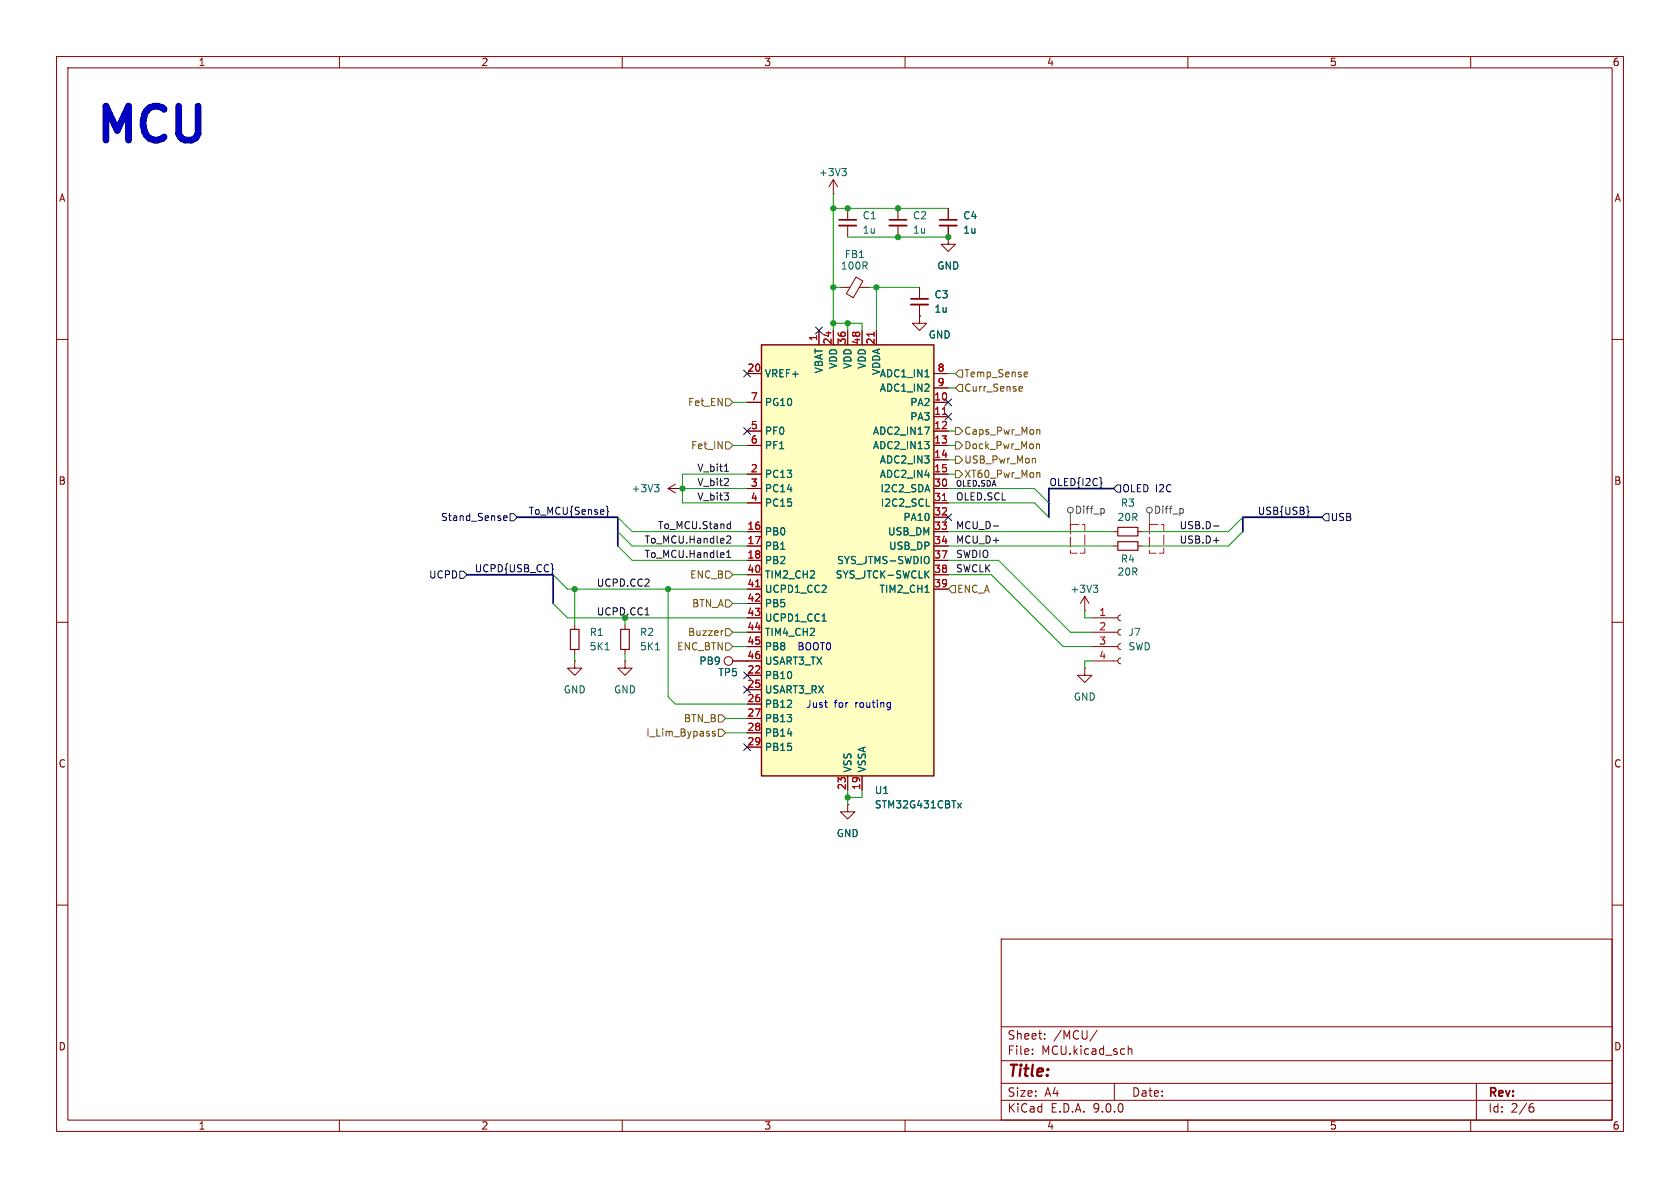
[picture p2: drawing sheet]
<svg xmlns="http://www.w3.org/2000/svg" width="297mm" height="210mm" viewBox="0 0 297 210" stroke-linecap="round" stroke-linejoin="round" font-family="sans-serif">
<g fill="none" stroke="#840000" stroke-width=".18">
<path d="M10 10h277v190h-277zM12 12h273v186h-273zM60 10v2M110 10v2M160 10v2M210 10v2M260 10v2M162.6 55.9v1.3h1.2l-1.2 1.2-1.3-1.2h1.3M162.6 55.9h.1M10 60h2M285 60h2M10 110h2"/>
<path d="M285 110h2M10 160h2M177 166h108v32h-108zM285 160h2M60 198v2M110 198v2M160 198v2M177 194.5h108M177 191.5h108M177 187.5h108M177 181.5h108M182.5 186.3v.1"/>
<path d="M182.5 185.5v.1M184.7 183.6v.1M184.7 182.8v.1M194 182.1l-1.3 2M197 191.5v3M199.5 184.9v1.5M199.5 185.5l.2-.1 .3 .1 .1 .9M210 198v2M260 198v2M261 191.5v6.5M270.6 195.7h.4l.2 .3-.1 .5-.5 .1M271 195.1l-.4 .1"/>
</g>
<path d="M134.6 61h30.5v76.2h-30.5z" fill="#ffffc2"/>
<path d="M134.6 61h30.5v76.2h-30.5z" fill="none" stroke="#840000" stroke-width=".25"/>
<g fill="none" stroke="#840000" stroke-width=".18">
<path d="M147.3 34.3h.1M147.3 31.8v2.5M147.3 31.8l-.7 1.2M147.3 31.8l.8 1.2M149.9 36.8v2.1M149.9 39.9v2M158.7 36.8v2.1M158.7 39.9v2M167.6 36.8v2.1M167.6 39.9v2M144.8 58.4v2.6M147.3 58.4v2.6"/>
<path d="M148.6 50.8h1.6M149.9 58.4v2.6M151.3 49l1.3 .7-1.7 2.9-1.3-.7zM151.9 50.8h1.8M152.4 58.4v2.6M154.9 58.4v2.6M162.6 55.9h.1M162.6 50.8v2M162.6 53.8v2.1M167.6 41.9v1.3h1.3l-1.3 1.3-1.2-1.3h1.2M167.6 41.9h.1M132.1 66h2.5"/>
<path d="M132.1 71.1h2.5M132.1 76.2h2.5M132.1 78.7h2.5M165.1 66h2.5M165.1 71.1h2.5M165.1 76.2h2.5M165.1 78.7h2.5M165.1 68.6h2.5M165.1 73.7h2.5M118.1 86.4h2.5M118.1 86.4l1.3 .7M119.4 85.6l-1.3 .8"/>
<path d="M120.6 86.4h.1M132.1 83.8h2.5M132.1 86.4h2.5M132.1 88.9h2.5M132.1 94h2.5M132.1 96.5h2.5M132.1 99.1h2.5M165.1 83.8h2.5M165.1 86.4h2.5M165.1 88.9h2.5M165.1 94h2.5M165.1 96.5h2.5"/>
<path d="M165.1 99.1h2.5M165.1 81.3h2.5M165.1 91.4h2.5M196.8 94h.8M196.8 96.5h.8M201.2 94h.7M201.2 96.5h.7M101.6 116.8v1.3h1.3l-1.3 1.3-1.3-1.3h1.3M101.6 116.8h.1M101.6 110.5v.8M101.6 114.8v.8M110.5 116.8v1.3h1.3l-1.3 1.3-1.3-1.3h1.3"/>
<path d="M110.5 116.8h.1M110.5 110.5v.8M110.5 114.8v.8M129.5 116.8h5.1M132.1 101.6h2.5M132.1 104.1h2.5M132.1 106.7h2.5M132.1 109.2h2.5M132.1 111.8h2.5M132.1 114.3h2.5M132.1 119.4h2.5M165.1 101.6h2.5"/>
<path d="M165.1 104.1h2.5M191.8 118.1v1.3h1.2l-1.2 1.3-1.3-1.3h1.3M191.8 118.1h.1M191.8 108h.1M191.8 105.4l-.8 1.3M191.8 105.4l.7 1.3M191.8 105.4v2.6M193 109.2h4.6M193 111.8h4.6M193 114.3h4.6M193 116.8h4.6M198.1 108.7l-.3 .2-.2 .3 .2 .4 .3 .1"/>
<path d="M198.1 111.3l-.3 .1-.2 .4 .2 .3 .3 .2M198.1 113.8l-.3 .1-.2 .4 .2 .4 .3 .1M198.1 116.3l-.3 .2-.2 .3 .2 .4 .3 .1M132.1 121.9h2.5M132.1 124.5h2.5M132.1 127h2.5M132.1 129.5h2.5M132.1 132.1h2.5M149.9 137.2v2.5M152.4 137.2v2.5M149.9 142.2v1.3h1.2l-1.2 1.3-1.3-1.3h1.3M149.9 142.2h.1"/>
<circle cx="128.8" cy="116.8" r=".76"/>
</g>
<path d="M154.5 58.7v.7M166.6 73.2h.7M166.6 88.5h.7M133.6 103.7h.7" fill="none" stroke="#a90000" stroke-width=".18"/>
<g fill="none" stroke="#006464" stroke-width=".18">
<path d="M148.8 29.8h.8l-.4 .5M149.4 30.3l.2 .2v.3l-.2 .3M163.5 75.5h.8l-.5 1.3M163.5 78h.7l-.4 .5M163.5 66.6h.7M164.2 78.7v.5M115.7 85.7h.8l-.4 .5M116.2 86.2l.3 .2v.3l-.3 .2M163.8 89.5h.6M164.1 98.4a.9 .9 0 0 1 0 1.2M107 114.9h.7M115.9 114.9h.7"/>
<path d="M145.3 109.8h.8M163.5 104.7h.7M163.7 101.5l.5 .7M164.2 100.9l-.7 .7M193.3 103.4h.8l-.5 .5M193.8 103.9l.3 .3v.3l-.3 .2M169.3 142l.7 .8M170 142l-.7 .8"/>
</g>
<path d="M197.6 93.2h3.6v1.5h-3.6zM197.6 95.8h3.6v1.5h-3.6zM100.8 111.3h1.6v3.5h-1.6zM109.7 111.3h1.6v3.5h-1.6z" fill="none" stroke="#840000" stroke-width=".2"/>
<path d="M148.3 38.9h3.1M157.2 38.9h3.1M166.1 38.9h3.1M161 52.8h3.1" fill="none" stroke="#840000" stroke-width=".3"/>
<path d="M148.3 39.9h3.1M157.2 39.9h3.1M166.1 39.9h3.1M161 53.8h3.1" fill="none" stroke="#840000" stroke-width=".33"/>
<g fill="none" stroke="#484848" stroke-width=".18">
<path d="M189.2 90.7v2M195 89.9l.2 .2v.4l-.2 .2M203.2 90.7v2M209 89.9l.2 .2v.4l-.2 .2"/>
<circle cx="189.2" cy="90.2" r=".51"/>
<circle cx="203.2" cy="90.2" r=".51"/>
</g>
<path d="M189.2 92.7v5.1h2.6v-5.1h-2.6M203.2 92.7v5.1h2.5v-5.1h-2.5" fill="none" stroke="#f00" stroke-width=".18" stroke-dasharray="1.7 .6"/>
<g fill="none" stroke="#725600" stroke-width=".18">
<path d="M128.3 70.5h.6l.6 .6-.6 .7h-.6zM128.3 78.1h.6l.6 .6-.6 .7h-.6zM168.9 75.6h.6l.7 .6-.7 .6h-.6zM168.9 78.1h.6l.7 .6-.7 .7h-.6zM169.5 67.9h.7v1.3h-.7l-.6-.6zM169.5 65.4h.7v1.3h-.7l-.6-.7zM180.3 68.3l.4 .1 .1 .2-.7 .1M180.7 69.1l-.4 .1M181.2 65.8h.4l.1 .3-.6 .1M181.6 66.6h-.4M183.3 78.5h.4l.1 .8M183.4 76h.4v.8"/>
<path d="M168.9 83.2h.6l.7 .6-.7 .7h-.6zM168.9 80.6h.6l.7 .7-.7 .6h-.6zM182.9 81l.1 .2v.7M183.5 83.6l.3 .1v.7M127.9 111.5l-.3 .1M128.3 101h.6l.6 .6-.6 .6h-.6zM128.3 113.7h.6l.6 .6-.6 .6h-.6zM128.3 111.1h.6l.6 .7-.6 .6h-.6zM128.3 106h.6l.6 .7-.6 .6h-.6zM168.3 103.5h.6v1.3h-.6l-.7-.7zM126.4 129.3h-.3l-.2 .2 .1 .1 .4 .2v.3h-.5M127 126.4h.6l.7 .6-.7 .6h-.6z"/>
<path d="M127 128.9h.6l.7 .6-.7 .7h-.6z"/>
</g>
<g fill="none" stroke="#000084" stroke-width=".18">
<path d="M144.2 57.8l1.2 1.2M145.4 57.8l-1.2 1.2M131.5 75.6l1.2 1.2M131.5 65.4l1.2 1.2M132.7 75.6l-1.2 1.2M132.7 65.4l-1.2 1.2M167 73.1l1.2 1.2M167 70.5l1.2 1.2M168.2 73.1l-1.2 1.2M168.2 70.5l-1.2 1.2M89 91.6l.6-.1v-.3h-.4l-.2 .2 .1 .6h.5M90.2 90.8h.6l.6 .6-.6 .7h-.6z"/>
<path d="M107.2 89.5l.2 .2v.6l.2 .1-.2 .2v.6l-.2 .2M167 90.8l1.2 1.2M168.2 90.8l-1.2 1.2M194.7 85.3l.1 .1h-.1M197.5 85.7h.6v1.3h-.6l-.7-.6zM231.2 90.3l.2 .1-.2 .2M234.3 90.8h.6v1.3h-.6l-.6-.7zM81.3 101h.6l.6 .6-.6 .6h-.6zM97.7 100.5l.1 .1-.1 .1M131.5 118.8l1.2 1.2M132.7 118.8l-1.2 1.2M131.5 131.5l1.2 1.2"/>
<path d="M131.5 121.3l1.2 1.2M132.7 131.5l-1.2 1.2M132.7 121.3l-1.2 1.2"/>
</g>
<g fill="none" stroke="#0f0f0f" stroke-width=".18">
<path d="M128 85.8h.8M128 87.1h.8l-.4 .5M128.1 83.3h.7M128.5 98.5h.7M128.5 97.6l.3-.3v1.2M128.5 94.8l.5-.1 .2 .4-.8 .9h.8M128.7 84.7v.4M128.7 87.7v.6M128.8 92.6l.3 .1M129.1 92.2v1.3M129.1 93.4l-.3 .1M175.6 93h1"/>
<path d="M214.5 93h1M214.5 95.5h1M114 108.7h.8"/>
</g>
<path d="M91.4 91.4h17.8v5.1M196.8 86.4h-11.4v5M233.7 91.4h-14v2.6M82.5 101.6h15.3v5.1" fill="none" stroke="#000084" stroke-width=".3"/>
<g fill="none" stroke="#009600" stroke-width=".18">
<path d="M147.3 34.3v24.1M147.3 36.8h20.3M147.3 50.8h1.3M147.3 57.2h5.1v1.2M149.9 57.2v1.2M149.9 41.9h17.7M153.7 50.8h8.9M154.9 50.8v7.6M129.5 78.7h2.6M129.5 71.1h2.6M167.6 78.7h1.3M167.6 66h1.3"/>
<path d="M167.6 68.6h1.3M167.6 76.2h1.3M109.2 91.4l2.6 2.6h20.3M109.2 94l2.6 2.5h20.3M109.2 96.5l2.6 2.6h20.3M120.6 86.4h11.5M132.1 83.8h-11.5v5.1h11.5M167.6 83.8h1.3M167.6 88.9h15.3l2.5 2.5M167.6 86.4h15.3l2.5 2.5M167.6 94h29.2M167.6 96.5h29.2"/>
<path d="M167.6 99.1h8.9l12.7 12.7h3.8M167.6 81.3h1.3M219.7 91.4l-2.5 2.6h-15.3M219.7 94l-2.5 2.5h-15.3M97.8 101.6l2.5 2.5h31.8M97.8 106.7l2.5 2.5h31.8M101.6 104.1v6.4M101.6 115.6v1.2M110.5 109.2v1.3M110.5 115.6v1.2M118.1 104.1v19.1l1.3 1.3h12.7M129.5 101.6h2.6"/>
<path d="M129.5 114.3h2.6M129.5 106.7h2.6M129.5 111.8h2.6M167.6 101.6h7.7l12.7 12.7h5M191.8 108v1.2h1.2M193 116.8h-1.2v1.3M128.3 127h3.8M128.3 129.5h3.8M149.9 139.7v2.5M152.4 139.7v1.3h-2.5"/>
</g>
<path d="M29 19.3a2.07 2.07 0 0 0-3.1 .3M31.6 18.8v4.8M35 18.8v4.8M18.7 24.8v-6l2 4.3 2-4.3v6" fill="none" stroke="#0000c2" stroke-width="1.2"/>
<path d="M145.8 124.2h.5M146.2 125h.1M157 124.2l.4 .1M157.4 125h-.4M157.4 124.2v1l-.2 .3" fill="none" stroke="#0000c2" stroke-width=".18"/>
<g fill="#009600" stroke="#009600" stroke-width=".18">
<circle cx="110.5" cy="109.2" r=".46"/>
<circle cx="101.6" cy="104.1" r=".46"/>
<circle cx="147.3" cy="57.2" r=".46"/>
<circle cx="154.9" cy="50.8" r=".46"/>
<circle cx="158.7" cy="41.9" r=".46"/>
<circle cx="149.9" cy="57.2" r=".46"/>
<circle cx="167.6" cy="41.9" r=".46"/>
<circle cx="149.9" cy="141" r=".46"/>
<circle cx="147.3" cy="50.8" r=".46"/>
<circle cx="158.7" cy="36.8" r=".46"/>
<circle cx="147.3" cy="36.8" r=".46"/>
<circle cx="149.9" cy="36.8" r=".46"/>
<circle cx="120.6" cy="86.4" r=".46"/>
<circle cx="118.1" cy="104.1" r=".46"/>
</g>
<text font-size="8.4" fill="#0000c2" x="16.5" y="28.1">MCU</text>
<text font-size="2.8" fill="#840000" x="178" y="190.9">Title:</text>
<g font-size="2.1" fill="#840000">
<text x="178" y="184">Sheet:</text>
<text x="186.2" y="184">/MCU/</text>
<text x="178" y="186.7">File:</text>
<text x="184.1" y="186.7">MCU.kicad_sch</text>
<text x="178" y="196.9">KiCad</text>
<text x="178" y="194.1">Size:</text>
<text x="184.7" y="194.1">A4</text>
<text x="185.7" y="196.9">E.D.A.</text>
<text x="193.3" y="196.9">9.0.0</text>
<text x="200" y="194.1">Date:</text>
<text x="263" y="194.3">Rev:</text>
<text x="263" y="196.9">Id:</text>
<text x="267.1" y="196.9">2/6</text>
</g>
<g font-size="1.8" fill="#840000">
<text x="35" y="11.9">1</text>
<text x="85" y="11.9">2</text>
<text x="135" y="11.9">3</text>
<text x="185" y="11.9">4</text>
<text x="235" y="11.9">5</text>
<text x="285" y="11.9">6</text>
<text x="10.3" y="35.9">A</text>
<text x="285.3" y="35.9">A</text>
<text x="10.3" y="85.9">B</text>
<text x="285.3" y="85.9">B</text>
<text x="10.3" y="135.9">C</text>
<text x="285.3" y="135.9">C</text>
<text x="10.3" y="185.9">D</text>
<text x="285.3" y="185.9">D</text>
<text x="35" y="199.9">1</text>
<text x="85" y="199.9">2</text>
<text x="135" y="199.9">3</text>
<text x="185" y="199.9">4</text>
<text x="235" y="199.9">5</text>
<text x="285" y="199.9">6</text>
</g>
<g font-size="1.8" fill="#006464">
<text x="144.7" y="31.3">+3V3</text>
<text x="152.4" y="39">C1</text>
<text x="152.4" y="41.5">1u</text>
<text x="161.3" y="39">C2</text>
<text x="161.3" y="41.5">1u</text>
<text x="170.2" y="39">C4</text>
<text x="170.2" y="41.5">1u</text>
<text x="148.5" y="47.9">100R</text>
<text x="149.2" y="45.8">FB1</text>
<text x="165.6" y="47.9">GND</text>
<text x="165.1" y="52.9">C3</text>
<text x="165.1" y="55.5">1u</text>
<text x="148.2" y="65.3" transform="rotate(-90 148.2 65.3)">VDD</text>
<text x="150.7" y="65.3" transform="rotate(-90 150.7 65.3)">VDD</text>
<text x="153.3" y="65.3" transform="rotate(-90 153.3 65.3)">VDD</text>
<text x="164.1" y="60">GND</text>
<text x="135.1" y="66.9">VREF+</text>
<text x="135.1" y="72">PG10</text>
<text x="145.6" y="66.1" transform="rotate(-90 145.6 66.1)">VBAT</text>
<text x="155.4" y="66.9">ADC1_IN1</text>
<text x="155.4" y="69.4">ADC1_IN2</text>
<text x="155.8" y="66.4" transform="rotate(-90 155.8 66.4)">VDDA</text>
<text x="160.8" y="72">PA2</text>
<text x="135.1" y="77.1">PF0</text>
<text x="154.2" y="77.1">ADC2_IN17</text>
<text x="160.8" y="74.5">PA3</text>
<text x="135.1" y="79.6">PF1</text>
<text x="154.2" y="79.6">ADC2_IN13</text>
<text x="155.4" y="82.1">ADC2_IN3</text>
<text x="111.5" y="87.2">+3V3</text>
<text x="135.1" y="84.7">PC13</text>
<text x="135.1" y="87.2">PC14</text>
<text x="135.1" y="89.8">PC15</text>
<text x="155.4" y="84.7">ADC2_IN4</text>
<text x="155.6" y="87.2">I2C2_SDA</text>
<text x="155.6" y="89.8">I2C2_SCL</text>
<text x="198" y="89.8">R3</text>
<text x="135.1" y="94.8">PB0</text>
<text x="156.9" y="94.8">USB_DM</text>
<text x="159.6" y="92.3">PA10</text>
<text x="197.4" y="92.3">20R</text>
<text x="135.1" y="97.4">PB1</text>
<text x="135.1" y="99.9">PB2</text>
<text x="147.9" y="99.9">SYS_JTMS-SWDIO</text>
<text x="157.1" y="97.4">USB_DP</text>
<text x="197.4" y="102">20R</text>
<text x="198" y="99.7">R4</text>
<text x="135.1" y="102.5">TIM2_CH2</text>
<text x="135.1" y="105">UCPD1_CC2</text>
<text x="135.1" y="107.5">PB5</text>
<text x="147.6" y="102.5">SYS_JTCK-SWCLK</text>
<text x="155.4" y="105">TIM2_CH1</text>
<text x="189.1" y="105">+3V3</text>
<text x="104.1" y="112.6">R1</text>
<text x="113" y="112.6">R2</text>
<text x="135.1" y="110.1">UCPD1_CC1</text>
<text x="135.1" y="112.6">TIM4_CH2</text>
<text x="199.4" y="112.6">J7</text>
<text x="104.1" y="115.2">5K1</text>
<text x="113" y="115.2">5K1</text>
<text x="123.5" y="117.7">PB9</text>
<text x="126.9" y="119.7">TP5</text>
<text x="135.1" y="115.2">PB8</text>
<text x="135.1" y="117.7">USART3_TX</text>
<text x="199.4" y="115.2">SWD</text>
<text x="99.6" y="122.8">GND</text>
<text x="108.5" y="122.8">GND</text>
<text x="135.1" y="120.2">PB10</text>
<text x="135.1" y="122.8">USART3_RX</text>
<text x="135.1" y="125.3">PB12</text>
<text x="189.7" y="124.1">GND</text>
<text x="135.1" y="127.9">PB13</text>
<text x="135.1" y="130.4">PB14</text>
<text x="135.1" y="132.9">PB15</text>
<text x="150.7" y="136.7" transform="rotate(-90 150.7 136.7)">VSS</text>
<text x="153.3" y="136.7" transform="rotate(-90 153.3 136.7)">VSSA</text>
<text x="154.6" y="143.1">STM32G431CBTx</text>
<text x="154.6" y="140.6">U1</text>
<text x="147.8" y="148.2">GND</text>
</g>
<g font-size="1.8" fill="#a90000">
<text x="132" y="65.8">20</text>
<text x="144.5" y="60.4" transform="rotate(-90 144.5 60.4)">1</text>
<text x="147.1" y="61" transform="rotate(-90 147.1 61)">24</text>
<text x="149.6" y="61" transform="rotate(-90 149.6 61)">36</text>
<text x="152.1" y="61" transform="rotate(-90 152.1 61)">48</text>
<text x="154.7" y="61" transform="rotate(-90 154.7 61)">21</text>
<text x="165.7" y="65.8">8</text>
<text x="132.6" y="70.9">7</text>
<text x="165.1" y="70.9">10</text>
<text x="165.7" y="68.3">9</text>
<text x="132.6" y="75.9">5</text>
<text x="165.1" y="73.4">11</text>
<text x="165.1" y="75.9">12</text>
<text x="132.6" y="78.5">6</text>
<text x="132.6" y="83.6">2</text>
<text x="165.1" y="78.5">13</text>
<text x="165.1" y="81">14</text>
<text x="165.1" y="83.6">15</text>
<text x="132.6" y="86.1">3</text>
<text x="132.6" y="88.6">4</text>
<text x="165.1" y="86.1">30</text>
<text x="165.1" y="88.6">31</text>
<text x="132" y="93.7">16</text>
<text x="165.1" y="91.2">32</text>
<text x="165.1" y="93.7">33</text>
<text x="132" y="96.3">17</text>
<text x="132" y="98.8">18</text>
<text x="132" y="101.3">40</text>
<text x="165.1" y="96.3">34</text>
<text x="165.1" y="98.8">37</text>
<text x="165.1" y="101.3">38</text>
<text x="132" y="103.9">41</text>
<text x="132" y="106.4">42</text>
<text x="165.1" y="103.9">39</text>
<text x="132" y="109">43</text>
<text x="132" y="111.5">44</text>
<text x="194.2" y="109">1</text>
<text x="194.2" y="111.5">2</text>
<text x="132" y="114">45</text>
<text x="132" y="116.6">46</text>
<text x="132" y="119.1">22</text>
<text x="194.2" y="114">3</text>
<text x="194.2" y="116.6">4</text>
<text x="132" y="121.7">25</text>
<text x="132" y="124.2">26</text>
<text x="132" y="126.7">27</text>
<text x="132" y="129.3">28</text>
<text x="132" y="131.8">29</text>
<text x="149.6" y="139.7" transform="rotate(-90 149.6 139.7)">23</text>
<text x="152.1" y="139.7" transform="rotate(-90 152.1 139.7)">19</text>
</g>
<g font-size="1.8" fill="#725600">
<text x="121.5" y="72">Fet_EN</text>
<text x="170.4" y="69.4">Curr_Sense</text>
<text x="170.4" y="66.9">Temp_Sense</text>
<text x="170.4" y="77.1">Caps_Pwr_Mon</text>
<text x="122.1" y="79.6">Fet_IN</text>
<text x="170.4" y="79.6">Dock_Pwr_Mon</text>
<text x="170.4" y="82.1">USB_Pwr_Mon</text>
<text x="170.4" y="84.7">XT60_Pwr_Mon</text>
<text x="121.9" y="102.5">ENC_B</text>
<text x="122.3" y="107.5">BTN_A</text>
<text x="169.1" y="105">ENC_A</text>
<text x="121.5" y="112.6">Buzzer</text>
<text x="119.6" y="115.2">ENC_BTN</text>
<text x="114.1" y="130.4">I_Lim_Bypass</text>
<text x="120.8" y="127.9">BTN_B</text>
</g>
<g font-size="1.8" fill="#0f0f0f">
<text x="123.2" y="83.5">V_bit1</text>
<text x="123.2" y="86">V_bit2</text>
<text x="123.2" y="88.6">V_bit3</text>
<text x="168.9" y="88.6">OLED.SCL</text>
<text x="116.2" y="93.6">To_MCU.Stand</text>
<text x="168.9" y="93.6">MCU_D-</text>
<text x="208.4" y="93.6">USB.D-</text>
<text x="113.9" y="98.7">To_MCU.Handle1</text>
<text x="113.9" y="96.2">To_MCU.Handle2</text>
<text x="168.9" y="96.2">MCU_D+</text>
<text x="168.9" y="98.7">SWDIO</text>
<text x="168.9" y="101.3">SWCLK</text>
<text x="208.4" y="96.2">USB.D+</text>
<text x="105.4" y="103.8">UCPD.CC2</text>
<text x="105.4" y="108.9">UCPD.CC1</text>
</g>
<g font-size="1.8" fill="#000084">
<text x="185.4" y="86">OLED{I2C}</text>
<text x="198.3" y="87.2">OLED I2C</text>
<text x="77.9" y="92.3">Stand_Sense</text>
<text x="93.4" y="91.1">To_MCU{Sense}</text>
<text x="222.2" y="91.1">USB{USB}</text>
<text x="235.1" y="92.3">USB</text>
<text x="83.8" y="101.3">UCPD{USB_CC}</text>
<text x="75.7" y="102.5">UCPD</text>
</g>
<g font-size="1.8" fill="#484848">
<text x="189.9" y="91">Diff_p</text>
<text x="203.9" y="91">Diff_p</text>
</g>
<g font-size="1.8" fill="#0000c2">
<text x="140.9" y="115.2">BOOT0</text>
<text x="142.4" y="125.3">Just</text>
<text x="147.5" y="125.3">for</text>
<text x="151.3" y="125.3">routing</text>
</g>
<text font-size="1.4" fill="#0f0f0f" x="168.9" y="86.1">OLED.SDA</text>
</svg>
